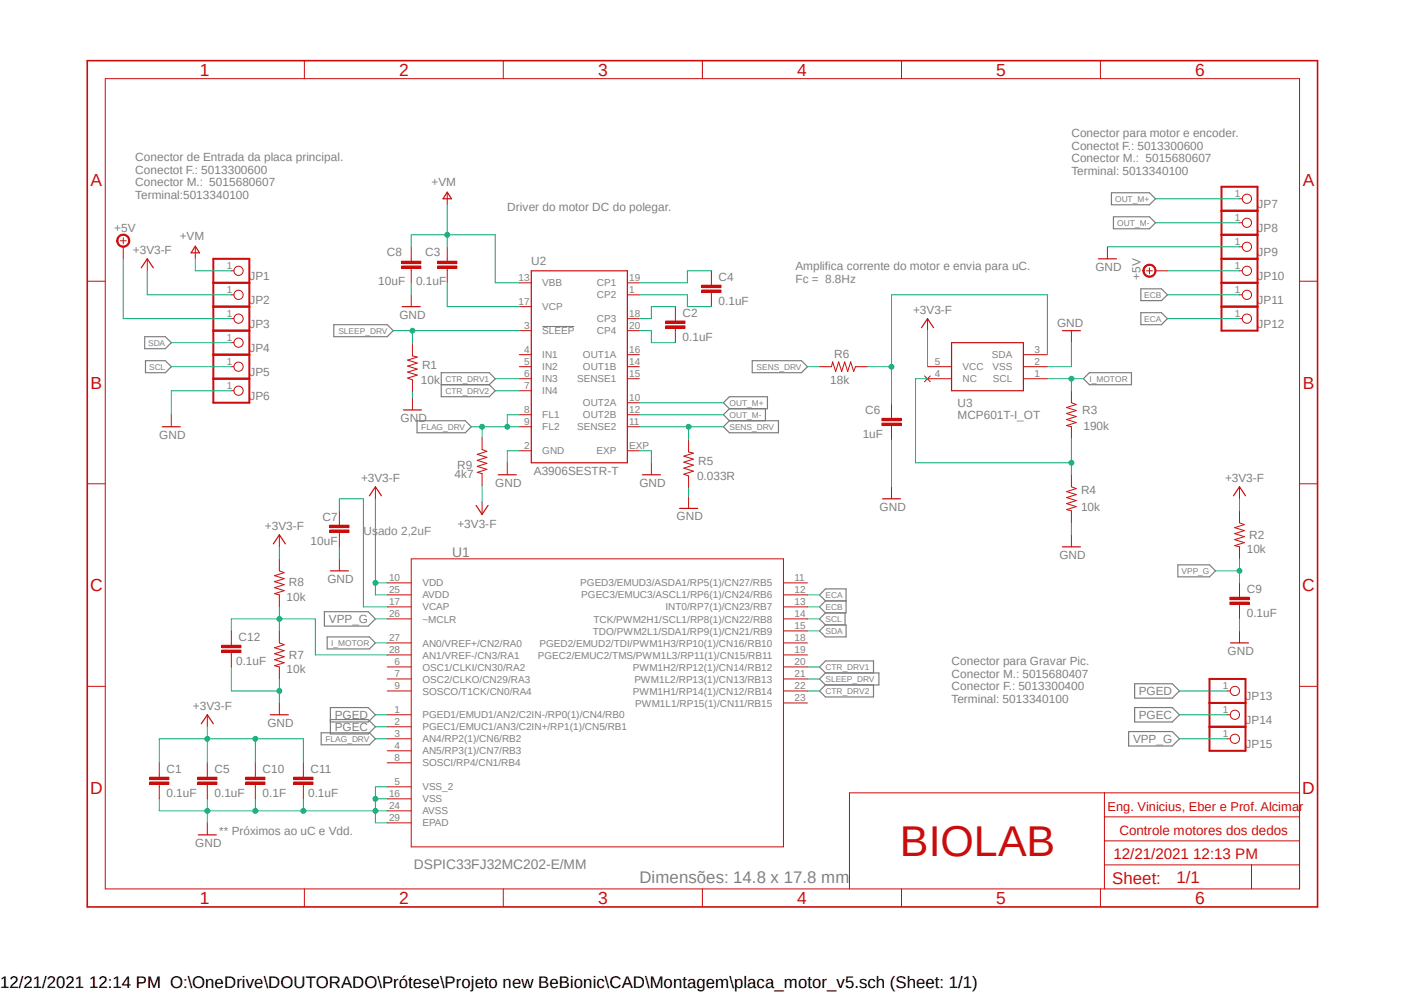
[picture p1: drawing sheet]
<svg xmlns="http://www.w3.org/2000/svg" width="297mm" height="210mm" viewBox="0 0 297 210" stroke-linecap="round" stroke-linejoin="round" font-family="sans-serif">
<path d="M17.9 12.5l261.2 179.9M279.1 12.5l-261.2 179.9" fill="none" stroke="#fff" stroke-width=".21"/>
<path d="M114.7 69h6.8" fill="none" stroke="#808080" stroke-width=".21"/>
<g fill="none" stroke="#808080" stroke-width=".25">
<path d="M235.1 40.8h8.1l1.2 1.2-1.2 1.3h-8.1zM235.5 45.8h7.7l1.2 1.3-1.2 1.3h-7.7zM30.6 71.2h4.4l1.2 1.3-1.2 1.2h-4.4zM30.8 76.3h4.2l1.2 1.3-1.2 1.2h-4.2zM70.6 68.7h11.3l1.3 1.2-1.3 1.3h-11.3zM93.3 78.8h10.2l1.3 1.3-1.3 1.3 1.3 1.2-1.3 1.3h-10.2zM159.1 76.3h10.4l1.3 1.3-1.3 1.2h-10.4zM241.3 61.1h4.4l1.3 1.3-1.3 1.2h-4.4zM241.3 66.1h4.4l1.3 1.3-1.3 1.3h-4.4zM88.2 89h10.2l1.3 1.3-1.3 1.2h-10.2zM93.3 81.4h10.2M154.3 83.9h8v2.5h-8l-1.3-1.2z"/>
<path d="M154.3 86.4l-1.3 1.3 1.3 1.3M154.3 89h10.4v2.5h-10.4l-1.3-1.2zM161.9 86.4v2.6M229.2 80.1l1.3-1.3h8.9v2.6h-8.9zM249.2 119.5h6.7l1.2 1.2-1.2 1.3h-6.7zM68.6 129.4h9.3l1.5 1.5-1.5 1.5h-9.3zM69.2 134.7h8.9l1.3 1.3-1.3 1.2h-8.9zM174.6 132.2h4.4v2.5h-4.4l-1.2-1.3zM174.6 127.1l-1.2-1.3 1.2-1.3h4.4v5.1h-4.4M174.6 129.6l-1.2 1.3 1.2 1.3M174.6 127.1l-1.2 1.3 1.2 1.2M174.6 127.1h4.4"/>
<path d="M178.8 129.6v2.6M67.9 155h10.2l1.3 1.3-1.3 1.2h-10.2zM69.9 152.2h8l1.5 1.5-1.5 1.5h-8v-5.6h8l1.5 1.6-1.5 1.5h-8M174.6 142.3l-1.2-1.2 1.2-1.3h10.2v2.5M174.6 142.3l-1.2 1.3 1.2 1.3M174.6 142.3h11.3v2.6h-11.3M174.6 144.9l-1.2 1.2 1.2 1.3h10.2v-2.5M238.8 154.7h9.2l1.5 1.6-1.5 1.5h-9.2zM240 144.6h8l1.5 1.5-1.5 1.6h-8zM240 149.6h8l1.5 1.6-1.5 1.5h-8z"/>
</g>
<g fill="none" stroke="#c90d0c" stroke-width=".21">
<path d="M87 118.2h78.7v60.9h-78.7zM81.9 123.3h5.1M81.9 125.8h5.1M81.9 128.4h5.1M81.9 130.9h5.1M81.9 136h5.1M81.9 138.5h5.1M165.7 123.3h5.1M165.7 125.8h5.1M165.7 128.4h5.1M165.7 130.9h5.1M165.7 136h5.1"/>
<path d="M165.7 138.5h5.1M165.7 133.4h5.1M81.9 141.1h5.1M81.9 143.6h5.1M81.9 146.1h5.1M81.9 151.2h5.1M81.9 153.7h5.1M81.9 156.3h5.1M81.9 158.8h5.1M165.7 141.1h5.1M165.7 143.6h5.1M165.7 146.1h5.1"/>
<path d="M165.7 148.7h5.1M33.7 163.9v.5M33.7 165.9v.5M81.9 161.3h5.1M81.9 166.4h5.1M81.9 169h5.1M81.9 171.5h5.1M81.9 174h5.1"/>
</g>
<path d="M31.7 165.4h4v.5h-4z" fill-rule="evenodd" fill="#c90d0c"/>
<path d="M31.7 165.4h4v.5h-4z" fill="none" stroke="#c90d0c" stroke-width=".21"/>
<path d="M31.7 164.4h4v.5h-4z" fill-rule="evenodd" fill="#c90d0c"/>
<path d="M31.7 164.4h4v.5h-4zM33.7 161.3v2.6M33.7 166.4v2.6M43.9 163.9v.5M43.9 165.9v.5" fill="none" stroke="#c90d0c" stroke-width=".21"/>
<path d="M41.8 165.4h4.1v.5h-4.1z" fill-rule="evenodd" fill="#c90d0c"/>
<path d="M41.8 165.4h4.1v.5h-4.1z" fill="none" stroke="#c90d0c" stroke-width=".21"/>
<path d="M41.8 164.4h4.1v.5h-4.1z" fill-rule="evenodd" fill="#c90d0c"/>
<path d="M41.8 164.4h4.1v.5h-4.1zM43.9 161.3v2.6M43.9 166.4v2.6M54 163.9v.5M54 165.9v.5" fill="none" stroke="#c90d0c" stroke-width=".21"/>
<path d="M52 165.4h4v.5h-4z" fill-rule="evenodd" fill="#c90d0c"/>
<path d="M52 165.4h4v.5h-4z" fill="none" stroke="#c90d0c" stroke-width=".21"/>
<path d="M52 164.4h4v.5h-4z" fill-rule="evenodd" fill="#c90d0c"/>
<path d="M52 164.4h4v.5h-4zM54 161.3v2.6M54 166.4v2.6M64.2 163.9v.5M64.2 165.9v.5" fill="none" stroke="#c90d0c" stroke-width=".21"/>
<path d="M62.1 165.4h4.1v.5h-4.1z" fill-rule="evenodd" fill="#c90d0c"/>
<path d="M62.1 165.4h4.1v.5h-4.1z" fill="none" stroke="#c90d0c" stroke-width=".21"/>
<path d="M62.1 164.4h4.1v.5h-4.1z" fill-rule="evenodd" fill="#c90d0c"/>
<path d="M71.8 110.6v.5M71.8 112.6v.5M62.1 164.4h4.1v.5h-4.1zM64.2 161.3v2.6M64.2 166.4v2.6" fill="none" stroke="#c90d0c" stroke-width=".21"/>
<path d="M69.8 112.1h4v.5h-4z" fill-rule="evenodd" fill="#c90d0c"/>
<path d="M69.8 112.1h4v.5h-4z" fill="none" stroke="#c90d0c" stroke-width=".21"/>
<path d="M69.8 111.1h4v.5h-4z" fill-rule="evenodd" fill="#c90d0c"/>
<path d="M69.8 111.1h4v.5h-4zM71.8 108v2.6M71.8 113.1v2.6M262.2 125.8v.5M262.2 127.8v.6" fill="none" stroke="#c90d0c" stroke-width=".21"/>
<path d="M260.2 127.3h4v.5h-4z" fill-rule="evenodd" fill="#c90d0c"/>
<path d="M260.2 127.3h4v.5h-4z" fill="none" stroke="#c90d0c" stroke-width=".21"/>
<path d="M260.2 126.3h4v.5h-4z" fill-rule="evenodd" fill="#c90d0c"/>
<g fill="none" stroke="#c90d0c" stroke-width=".21">
<path d="M22.3 16.6h252.6v171.4h-252.6zM64.4 12.8v3.8M106.5 12.8v3.8M148.6 12.8v3.8M190.7 12.8v3.8M232.8 12.8v3.8M18.5 59.5h3.8M87 54.7v.5M87 56.8v.5M109.9 59.8h2.5M132.7 59.8h2.6M274.9 59.5h3.8"/>
<path d="M109.9 75h2.5M109.9 77.6h2.5M109.9 69.9h2.5M109.9 64.9h2.5M132.7 75h2.6M132.7 77.6h2.6M132.7 69.9h2.6M132.7 62.4h2.6M132.7 67.4h2.6M109.9 80.1h2.5M109.9 82.6h2.5M109.9 87.7h2.5"/>
<path d="M109.9 95.3h2.5M109.9 90.3h2.5M132.7 80.1h2.6M132.7 85.2h2.6M132.7 87.7h2.6M132.7 95.3h2.6M132.7 90.3h2.6M18.5 102.3h3.8M262.2 108v2.6l1 .4-2 .6 2 .6-2 .7 2 .6-2 .6 2 .7-2 .6 1 .3v2.5M274.9 102.3h3.8M260.2 126.3h4v.5h-4zM262.2 123.3v2.5"/>
<path d="M262.2 128.4v2.5M18.5 145.2h3.8M274.9 145.2h3.8M233.6 167.7v20.3M233.6 177.8h41.3M233.6 172.8h41.3M274.9 167.7h-95.2v20.3M64.4 188v3.8M106.5 188v3.8M148.6 188v3.8M190.7 188v3.8M232.8 188v3.8"/>
<path d="M233.6 182.9h41.3M264.8 182.9v5.1"/>
</g>
<path d="M18.5 12.8h260.2v179h-260.2z" fill="none" stroke="#c90d0c" stroke-width=".34"/>
<path d="M112.4 57.3h20.3v40.6h-20.3z" fill="none" stroke="#c90d0c" stroke-width=".25"/>
<path d="M85 55.2h4v.6h-4z" fill-rule="evenodd" fill="#c90d0c"/>
<path d="M85 55.2h4v.6h-4z" fill="none" stroke="#c90d0c" stroke-width=".21"/>
<path d="M85 56.3h4v.5h-4z" fill-rule="evenodd" fill="#c90d0c"/>
<path d="M85 56.3h4v.5h-4zM87 52.2v2.5M87 57.3v2.5M150.5 59.8v.5M150.5 61.8v.6" fill="none" stroke="#c90d0c" stroke-width=".21"/>
<path d="M148.5 61.3h4v.5h-4z" fill-rule="evenodd" fill="#c90d0c"/>
<path d="M148.5 61.3h4v.5h-4z" fill="none" stroke="#c90d0c" stroke-width=".21"/>
<path d="M148.5 60.3h4v.5h-4z" fill-rule="evenodd" fill="#c90d0c"/>
<path d="M150.5 57.3v2.5M142.9 67.4v.5M142.9 69.4v.5M148.5 60.3h4v.5h-4zM150.5 62.4v2.5" fill="none" stroke="#c90d0c" stroke-width=".21"/>
<path d="M140.8 68.9h4.1v.5h-4.1z" fill-rule="evenodd" fill="#c90d0c"/>
<path d="M140.8 68.9h4.1v.5h-4.1z" fill="none" stroke="#c90d0c" stroke-width=".21"/>
<path d="M140.8 67.9h4.1v.5h-4.1z" fill-rule="evenodd" fill="#c90d0c"/>
<path d="M94.6 54.7v.5M94.6 56.8v.5M140.8 67.9h4.1v.5h-4.1zM142.9 64.9v2.5M142.9 69.9v2.6" fill="none" stroke="#c90d0c" stroke-width=".21"/>
<path d="M92.6 56.3h4v.5h-4z" fill-rule="evenodd" fill="#c90d0c"/>
<path d="M92.6 56.3h4v.5h-4z" fill="none" stroke="#c90d0c" stroke-width=".21"/>
<path d="M92.6 55.2h4v.6h-4z" fill-rule="evenodd" fill="#c90d0c"/>
<path d="M92.6 55.2h4v.6h-4zM94.6 52.2v2.5M94.6 57.3v2.5M173.4 77.6h2.5l.2-1.1 .7 2.1 .6-2.1 .7 2.1 .6-2.1 .6 2.1 .7-2.1 .6 2.1 .4-1h2.5M226.7 69.9v2.6M188.6 88v.5M188.6 90v.5M226.7 82.6v2.6l1 .4-2.1 .6 2.1 .6-2.1 .7 2.1 .6-2.1 .6 2.1 .7-2.1 .6 1.1 .3v2.5M226.7 100.4v2.6l1 .3-2.1 .7 2.1 .6-2.1 .6 2.1 .7-2.1 .6 2.1 .6-2.1 .7 1.1 .2v2.6" fill="none" stroke="#c90d0c" stroke-width=".21"/>
<path d="M224.7 69.9h3.9" fill="none" stroke="#c90d0c" stroke-width=".25"/>
<path d="M186.6 89.5h4v.5h-4z" fill-rule="evenodd" fill="#c90d0c"/>
<path d="M186.6 89.5h4v.5h-4z" fill="none" stroke="#c90d0c" stroke-width=".21"/>
<path d="M186.6 88.5h4v.5h-4z" fill-rule="evenodd" fill="#c90d0c"/>
<g fill="none" stroke="#c90d0c" stroke-width=".21">
<path d="M25.4 50.9h1.3M26.1 50.3v1.3M41.3 52.2v2.5M94.6 40.8v2.5M87 62.4v2.5M87.2 72.7v2.6l1.1 .2-2.1 .7 2.1 .6-2.1 .6 2.1 .7-2.1 .6 2.1 .6-2.1 .7 1 .3v2.6M196.2 67.4v2.5M87.2 84.2v2.5M102 92.5v2.6l1 .4-2 .6 2 .6-2 .7 2 .6-2 .6 2 .7-2 .6 1 .3v2.5M107.3 97.9v2.5M145.7 93v2.6l1 .2-2 .7 2 .6-2 .6 2 .7-2 .6 2 .7-2 .6 1 .4v2.5M186.6 88.5h4v.5h-4z"/>
<path d="M188.6 85.4v2.6M188.6 90.5v2.5M79.4 103v2.5M102 106.3v2.5M145.7 105v2.5M188.6 103v2.5M226.7 113.1v2.6M262.2 103v2.5M43.9 151.2v2.5"/>
</g>
<g fill="none" stroke="#c90d0c" stroke-width=".25">
<path d="M41.3 52.1l.9 1.4h-1.8zM94.6 40.6l.9 1.4h-1.8zM85.1 64.9h3.8M194.9 69.3l1.3-1.9 1.3 1.9M85.3 86.7h3.9M78.1 104.9l1.3-1.9 1.3 1.9M100.7 106.9l1.3 1.9 1.3-1.9M105.4 100.4h3.8M143.8 107.5h3.8M186.7 105.5h3.8M224.7 115.7h3.9M260.9 104.9l1.3-1.9 1.3 1.9"/>
<path d="M42.6 153.1l1.3-1.9 1.2 1.9"/>
</g>
<path d="M25 50a1.4 1.4 0 0 1 2.2 .1 1.4 1.4 0 0 1-.7 2.1 1.4 1.4 0 0 1-1.8-1.3h.2a1.13 1.13 0 0 1 1.6-1.1 1.13 1.13 0 0 1 .4 1.9 1.13 1.13 0 0 1-1.9-.4l-.1-.4h-.2z" fill-rule="evenodd" fill="#c90d0c"/>
<path d="M25 50a1.4 1.4 0 0 1 2.2 .1 1.4 1.4 0 0 1-.7 2.1 1.4 1.4 0 0 1-1.8-1.3h.2a1.13 1.13 0 0 1 1.6-1.1 1.13 1.13 0 0 1 .4 1.9 1.13 1.13 0 0 1-1.9-.4l-.1-.4h-.2zM26.1 52.2v2.5M31.2 54.7v2.6M242.5 57.3h1.3M243.2 56.6v1.3" fill="none" stroke="#c90d0c" stroke-width=".21"/>
<path d="M29.9 56.6l1.3-1.9 1.2 1.9" fill="none" stroke="#c90d0c" stroke-width=".25"/>
<path d="M242.1 56.3a1.4 1.4 0 0 1 2.2 .2 1.4 1.4 0 0 1-.7 2.1 1.4 1.4 0 0 1-1.8-1.3h.2a1.15 1.15 0 0 1 1.6-1.2 1.15 1.15 0 0 1 .4 1.9 1.15 1.15 0 0 1-1.9-.3l-.1-.4h-.2z" fill-rule="evenodd" fill="#c90d0c"/>
<g fill="none" stroke="#c90d0c" stroke-width=".21">
<path d="M234.3 52.2v2.5M242.1 56.3a1.4 1.4 0 0 1 2.2 .2 1.4 1.4 0 0 1-.7 2.1 1.4 1.4 0 0 1-1.8-1.3h.2a1.15 1.15 0 0 1 1.6-1.2 1.15 1.15 0 0 1 .4 1.9 1.15 1.15 0 0 1-1.9-.3l-.1-.4h-.2zM244.4 57.3h2.6M36.2 87.7v2.6M59.1 118.2v2.5l1 .4-2 .7 2 .6-2 .6 2 .7-2 .6 2 .6-2 .7 1 .2v2.6M59.1 113.1v2.6M71.8 118.2v2.5M48.9 136v.5M48.9 138v.5M59.1 133.4v2.6l1 .4-2 .6 2 .6-2 .7 2 .6-2 .6 2 .7-2 .6 1 .3v2.5M262.2 133.4v2.6M59.1 148.7v2.5"/>
<path d="M43.9 174v2.6"/>
</g>
<path d="M232.4 54.7h3.8M34.3 90.3h3.8M57.8 115l1.3-1.9 1.3 1.9M69.9 120.7h3.8M260.3 136h3.8M57.2 151.2h3.8M42 176.6h3.8" fill="none" stroke="#c90d0c" stroke-width=".25"/>
<path d="M46.9 137.5h4.1v.5h-4.1z" fill-rule="evenodd" fill="#c90d0c"/>
<path d="M46.9 137.5h4.1v.5h-4.1z" fill="none" stroke="#c90d0c" stroke-width=".21"/>
<path d="M46.9 136.5h4.1v.5h-4.1z" fill-rule="evenodd" fill="#c90d0c"/>
<g fill="none" stroke="#c90d0c" stroke-width=".21">
<path d="M48.9 57.3h.6M262.2 57.3h.6M262.2 42h.6M262.2 47.1h.6M262.2 52.2h.6M48.9 77.6h.6M48.9 62.4h.6M48.9 67.4h.6M48.9 72.5h.6M195.6 79.5l1.2 1.2M196.2 77.6h5.1M196.8 79.5l-1.2 1.2"/>
<path d="M216.5 77.6h5.1M216.5 75h5.1M262.2 62.4h.6M262.2 67.4h.6M48.9 82.6h.6M137.8 97.9v2.5M196.2 80.1h5.1M216.5 80.1h5.1M46.9 136.5h4.1v.5h-4.1zM48.9 133.4v2.6M48.9 138.5v2.6M259.7 146.1h.5"/>
<path d="M259.7 151.2h.5M259.7 156.3h.5"/>
<circle cx="50.5" cy="57.3" r=".98"/>
<circle cx="263.8" cy="42" r=".98"/>
<circle cx="263.8" cy="47.1" r=".98"/>
<circle cx="263.8" cy="57.3" r=".98"/>
<circle cx="263.8" cy="52.2" r=".98"/>
<circle cx="50.5" cy="72.5" r=".98"/>
<circle cx="50.5" cy="62.4" r=".98"/>
<circle cx="50.5" cy="67.4" r=".98"/>
<circle cx="50.5" cy="77.6" r=".98"/>
<circle cx="263.8" cy="62.4" r=".98"/>
<circle cx="263.8" cy="67.4" r=".98"/>
<circle cx="50.5" cy="82.6" r=".98"/>
<circle cx="261.2" cy="151.2" r=".98"/>
<circle cx="261.2" cy="156.3" r=".98"/>
<circle cx="261.2" cy="146.1" r=".98"/>
</g>
<path d="M201.3 72.5h15.2v10.1h-15.2zM135.9 100.4h3.8" fill="none" stroke="#c90d0c" stroke-width=".25"/>
<g fill="none" stroke="#c90d0c" stroke-width=".42">
<path d="M258.4 39.5h7.6v30.4h-7.6zM45.1 59.8h7.6M45.1 54.7h7.6v30.5h-7.6zM258.4 59.8h7.6M258.4 54.7h7.6M258.4 44.6h7.6M258.4 49.7h7.6M45.1 64.9h7.6M45.1 69.9h7.6M45.1 75h7.6M258.4 64.9h7.6M45.1 80.1h7.6"/>
<path d="M255.9 148.7h7.6M255.9 143.6h7.6v15.2h-7.6zM255.9 153.7h7.6"/>
</g>
<path d="M87 59.8v2.6M226.7 72.5v5.1h-5.1M87.2 82.9v1.3M109.9 95.3h-2.6v2.6M188.6 93v10M145.7 103.2v1.8M226.7 110.6v2.5M33.7 169v2.5h30.5v-2.5M54 169v2.5" fill="none" stroke="#0dab76" stroke-width=".21"/>
<circle cx="54" cy="171.5" r=".51" fill="#0dab76"/>
<g fill="none" stroke="#0dab76" stroke-width=".21">
<path d="M43.9 169v2.5"/>
<circle cx="54" cy="171.5" r=".51"/>
</g>
<circle cx="43.9" cy="171.5" r=".51" fill="#0dab76"/>
<g fill="none" stroke="#0dab76" stroke-width=".21">
<path d="M43.9 171.5v2.5M81.9 166.4h-2.5v2.6h2.5"/>
<circle cx="43.9" cy="171.5" r=".51"/>
</g>
<circle cx="79.4" cy="169" r=".51" fill="#0dab76"/>
<g fill="none" stroke="#0dab76" stroke-width=".21">
<path d="M79.4 169v2.5h2.5"/>
<circle cx="79.4" cy="169" r=".51"/>
</g>
<circle cx="79.4" cy="171.5" r=".51" fill="#0dab76"/>
<g fill="none" stroke="#0dab76" stroke-width=".21">
<path d="M64.2 171.5h15.2v2.5h2.5"/>
<circle cx="79.4" cy="171.5" r=".51"/>
</g>
<circle cx="64.2" cy="171.5" r=".51" fill="#0dab76"/>
<g fill="none" stroke="#0dab76" stroke-width=".21">
<path d="M234.3 52.2h27.9M71.8 115.7v2.5M262.2 130.9v2.5M48.9 141.1v5h10.2M59.1 143.6v5.1"/>
<circle cx="64.2" cy="171.5" r=".51"/>
</g>
<circle cx="59.1" cy="146.1" r=".51" fill="#0dab76"/>
<g fill="none" stroke="#0dab76" stroke-width=".21">
<path d="M36.2 72.5h12.7M36.2 77.6h12.7M247 62.4h15.2M247 67.4h15.2M48.9 82.6h-12.7v5.1M135.3 95.3h2.5v2.6M71.8 108v-2.5h5.1v22.9h5M262.2 118.2v5.1M170.8 133.4h2.6M170.8 130.9h2.6M170.8 128.4h2.6M170.8 125.8h2.6"/>
<circle cx="59.1" cy="146.1" r=".51"/>
</g>
<circle cx="262.2" cy="120.7" r=".51" fill="#0dab76"/>
<g fill="none" stroke="#0dab76" stroke-width=".21">
<path d="M94.6 49.7v2.5M79.4 130.9h2.5M257.1 120.7h5.1M249.5 156.3h10.2"/>
<circle cx="262.2" cy="120.7" r=".51"/>
</g>
<circle cx="94.6" cy="49.7" r=".51" fill="#0dab76"/>
<g fill="none" stroke="#0dab76" stroke-width=".21">
<path d="M41.3 54.7v2.6h7.6M87 52.2v-2.5h17.8v10.1h5.1M94.6 43.3v6.4M244.4 42h17.8M244.4 47.1h17.8M83.2 69.9h26.7M87.2 69.9v2.8M135.3 85.2h17.7M135.3 87.7h17.7M170.8 143.6h2.6"/>
<circle cx="94.6" cy="49.7" r=".51"/>
</g>
<circle cx="87.2" cy="69.9" r=".51" fill="#0dab76"/>
<g fill="none" stroke="#0dab76" stroke-width=".21">
<path d="M150.5 57.3h-5.1v2.5h-10.1M135.3 62.4h10.1v2.5h5.1M135.3 69.9h2.5v2.6h5.1M142.9 64.9h-5.1v2.5h-2.5M104.8 80.1h5.1M104.8 82.6h5.1M193.7 80.1v17.8h33M226.7 92.8v7.6M170.8 141.1h2.6M170.8 146.1h2.6"/>
<circle cx="87.2" cy="69.9" r=".51"/>
</g>
<circle cx="226.6" cy="97.9" r=".51" fill="#0dab76"/>
<g fill="none" stroke="#0dab76" stroke-width=".21">
<path d="M183.5 77.6h5.1M221.6 75v-12.6h-33v23M193.7 80.1h2.5"/>
<circle cx="226.6" cy="97.9" r=".51"/>
</g>
<circle cx="188.6" cy="77.6" r=".51" fill="#0dab76"/>
<g fill="none" stroke="#0dab76" stroke-width=".21">
<path d="M31.2 57.3v5.1h17.7M196.2 69.9v7.7M79.4 105.5v20.3h2.5M102 102.7v3.6M79.4 123.3h2.5"/>
<circle cx="188.6" cy="77.6" r=".51"/>
</g>
<circle cx="79.4" cy="123.3" r=".51" fill="#0dab76"/>
<g fill="none" stroke="#0dab76" stroke-width=".21">
<path d="M54 156.3v5M33.7 161.3v-5h30.5v5"/>
<circle cx="79.4" cy="123.3" r=".51"/>
</g>
<circle cx="54" cy="156.3" r=".51" fill="#0dab76"/>
<g fill="none" stroke="#0dab76" stroke-width=".21">
<path d="M43.9 156.3v5"/>
<circle cx="54" cy="156.3" r=".51"/>
</g>
<circle cx="43.9" cy="156.3" r=".51" fill="#0dab76"/>
<g fill="none" stroke="#0dab76" stroke-width=".21">
<path d="M135.3 90.3h10.4v2.7M59.1 115.7v2.5M262.2 105.5v2.5M43.9 153.7v2.6"/>
<circle cx="43.9" cy="156.3" r=".51"/>
</g>
<circle cx="145.7" cy="90.3" r=".51" fill="#0dab76"/>
<g fill="none" stroke="#0dab76" stroke-width=".21">
<path d="M94.6 59.8v5.1h15.3M170.8 77.6h2.6M145.7 90.3h7.3M221.6 80.1h7.6M226.7 80.1v2.5"/>
<circle cx="145.7" cy="90.3" r=".51"/>
</g>
<circle cx="226.6" cy="80.1" r=".51" fill="#0dab76"/>
<g fill="none" stroke="#0dab76" stroke-width=".21">
<path d="M99.7 90.3h10.2M109.9 87.7h-2.6v2.6M79.4 136h2.5"/>
<circle cx="226.6" cy="80.1" r=".51"/>
</g>
<circle cx="107.3" cy="90.3" r=".51" fill="#0dab76"/>
<g fill="none" stroke="#0dab76" stroke-width=".21">
<path d="M102 90.3v2.2"/>
<circle cx="107.3" cy="90.3" r=".51"/>
</g>
<circle cx="102" cy="90.3" r=".51" fill="#0dab76"/>
<g fill="none" stroke="#0dab76" stroke-width=".21">
<path d="M26.1 54.7v12.7h22.8M247 57.3h15.2M59.1 128.4v5M79.4 156.3h2.5M79.4 151.2h2.5M79.4 153.7h2.5M249.5 146.1h10.2M249.5 151.2h10.2"/>
<circle cx="102" cy="90.3" r=".51"/>
</g>
<circle cx="59.1" cy="130.9" r=".51" fill="#0dab76"/>
<g fill="none" stroke="#0dab76" stroke-width=".21">
<path d="M48.9 133.4v-2.5h17.8v7.6h15.2"/>
<circle cx="59.1" cy="130.9" r=".51"/>
</g>
<text font-size="9.1" fill="#c90d0c" x="190.4" y="181.1">BIOLAB</text>
<g font-size="3.7" fill="#c90d0c">
<text x="42.3" y="16">1</text>
<text x="84.4" y="16">2</text>
<text x="126.5" y="16">3</text>
<text x="168.6" y="16">4</text>
<text x="210.7" y="16">5</text>
<text x="252.9" y="16">6</text>
<text x="19.1" y="39.4">A</text>
<text x="275.6" y="39.4">A</text>
<text x="19.1" y="82.2">B</text>
<text x="275.6" y="82.2">B</text>
<text x="19" y="125.1">C</text>
<text x="275.5" y="125.1">C</text>
<text x="19" y="167.9">D</text>
<text x="275.5" y="167.9">D</text>
<text x="42.3" y="191.2">1</text>
<text x="84.4" y="191.2">2</text>
<text x="126.5" y="191.2">3</text>
<text x="168.6" y="191.2">4</text>
<text x="210.7" y="191.2">5</text>
<text x="252.9" y="191.2">6</text>
</g>
<text font-size="3.6" fill="#808080" x="135.3" y="186.7">Dimensões: 14.8 x 17.8 mm</text>
<g font-size="3.6" fill="#c90d0c">
<text x="235.3" y="186.9">Sheet:</text>
<text x="248.9" y="186.7">1/1</text>
</g>
<text font-size="3.6" x="0" y="208.9">12/21/2021 12:14 PM O:\OneDrive\DOUTORADO\Prótese\Projeto new BeBionic\CAD\Montagem\placa_motor_v5.sch (Sheet: 1/1)</text>
<text font-size="3.2" fill="#c90d0c" x="235.5" y="181.7">12/21/2021 12:13 PM</text>
<g font-size="2.9" fill="#808080">
<text x="95.7" y="117.9">U1</text>
<text x="87.5" y="183.9">DSPIC33FJ32MC202-E/MM</text>
</g>
<text font-size="2.8" fill="#c90d0c" x="236.8" y="176.6">Controle motores dos dedos</text>
<text font-size="2.7" fill="#c90d0c" x="234.3" y="171.5">Eng. Vinicius, Eber e Prof. Alcimar</text>
<g font-size="2.5" fill="#808080">
<text x="226.7" y="29">Conector para motor e encoder.</text>
<text x="28.6" y="34">Conector de Entrada da placa principal.</text>
<text x="226.7" y="31.6">Conectot F.: 5013300600</text>
<text x="226.7" y="34.3">Conector M.: 5015680607</text>
<text x="28.6" y="36.7">Conectot F.: 5013300600</text>
<text x="28.6" y="39.4">Conector M.: 5015680607</text>
<text x="91.3" y="39.2">+VM</text>
<text x="226.7" y="37">Terminal: 5013340100</text>
<text x="28.6" y="42">Terminal:5013340100</text>
<text x="107.3" y="44.6">Driver do motor DC do polegar.</text>
<text x="266" y="43.9">JP7</text>
<text x="24.2" y="49">+5V</text>
<text x="28.1" y="53.7">+3V3-F</text>
<text x="38" y="50.7">+VM</text>
<text x="266" y="49">JP8</text>
<text x="52.7" y="59.2">JP1</text>
<text x="81.8" y="54.2">C8</text>
<text x="89.9" y="54.2">C3</text>
<text x="112.4" y="56">U2</text>
<text x="152" y="59.4">C4</text>
<text x="168.3" y="57.2">Amplifica corrente do motor e envia para uC.</text>
<text x="168.3" y="59.8">Fc = 8.8Hz</text>
<text x="231.7" y="57.3">GND</text>
<text x="241.3" y="59.2" transform="rotate(-90 241.3 59.2)">+5V</text>
<text x="266" y="54.1">JP9</text>
<text x="266" y="59.2">JP10</text>
<text x="52.7" y="64.3">JP2</text>
<text x="80" y="60.2">10uF</text>
<text x="88" y="60.2">0.1uF</text>
<text x="152" y="64.5">0.1uF</text>
<text x="266" y="64.3">JP11</text>
<text x="52.7" y="69.3">JP3</text>
<text x="84.5" y="67.4">GND</text>
<text x="144.4" y="67">C2</text>
<text x="193.2" y="66.4">+3V3-F</text>
<text x="223.6" y="69.2">GND</text>
<text x="266" y="69.3">JP12</text>
<text x="52.7" y="74.4">JP4</text>
<text x="144.4" y="72.1">0.1uF</text>
<text x="176.5" y="75.8">R6</text>
<text x="52.7" y="79.5">JP5</text>
<text x="89" y="81.1">10k</text>
<text x="89.3" y="78.1">R1</text>
<text x="175.6" y="81.1">18k</text>
<text x="52.7" y="84.5">JP6</text>
<text x="84.8" y="89.2">GND</text>
<text x="183" y="87.6">C6</text>
<text x="202.6" y="88.6">MCP601T-I_OT</text>
<text x="202.6" y="86.1">U3</text>
<text x="228.9" y="87.5">R3</text>
<text x="33.7" y="92.8">GND</text>
<text x="182.5" y="92.7">1uF</text>
<text x="229.2" y="91">190k</text>
<text x="76.4" y="101.9">+3V3-F</text>
<text x="96.1" y="101.2">4k7</text>
<text x="96.7" y="99.1">R9</text>
<text x="112.9" y="100.4">A3906SESTR-T</text>
<text x="147.4" y="101.4">0.033R</text>
<text x="147.7" y="98.4">R5</text>
<text x="259.2" y="101.9">+3V3-F</text>
<text x="104.8" y="103">GND</text>
<text x="135.3" y="103">GND</text>
<text x="228.7" y="104.5">R4</text>
<text x="56.1" y="112.1">+3V3-F</text>
<text x="68.2" y="110.2">C7</text>
<text x="96.8" y="111.6">+3V3-F</text>
<text x="143.1" y="110.1">GND</text>
<text x="186.1" y="108">GND</text>
<text x="228.7" y="108">10k</text>
<text x="264.2" y="113.9">R2</text>
<text x="65.7" y="115.3">10uF</text>
<text x="224.1" y="118.2">GND</text>
<text x="263.7" y="116.9">10k</text>
<text x="61.1" y="124">R8</text>
<text x="69.3" y="123.3">GND</text>
<text x="263.7" y="125.4">C9</text>
<text x="60.6" y="127.1">10k</text>
<text x="69.6" y="131.8">VPP_G</text>
<text x="263.7" y="130.5">0.1uF</text>
<text x="50.5" y="135.6">C12</text>
<text x="50" y="140.7">0.1uF</text>
<text x="60.6" y="142.3">10k</text>
<text x="61.1" y="139.3">R7</text>
<text x="201.3" y="140.7">Conector para Gravar Pic.</text>
<text x="201.3" y="143.3">Conector M.: 5015680407</text>
<text x="259.7" y="138.5">GND</text>
<text x="201.3" y="146">Conector F.: 5013300400</text>
<text x="201.3" y="148.7">Terminal: 5013340100</text>
<text x="240.9" y="147">PGED</text>
<text x="263.5" y="148">JP13</text>
<text x="40.8" y="150.2">+3V3-F</text>
<text x="56.6" y="153.7">GND</text>
<text x="70.8" y="152.1">PGED</text>
<text x="70.8" y="154.6">PGEC</text>
<text x="240.9" y="152.1">PGEC</text>
<text x="263.5" y="153.1">JP14</text>
<text x="239.7" y="157.1">VPP_G</text>
<text x="263.5" y="158.2">JP15</text>
<text x="35.2" y="163.5">C1</text>
<text x="45.4" y="163.5">C5</text>
<text x="55.6" y="163.5">C10</text>
<text x="65.7" y="163.5">C11</text>
<text x="35.2" y="168.6">0.1uF</text>
<text x="45.4" y="168.6">0.1uF</text>
<text x="55.6" y="168.6">0.1F</text>
<text x="65.2" y="168.6">0.1uF</text>
<text x="41.3" y="179.1">GND</text>
<text x="46.4" y="176.6">** Próximos ao uC e Vdd.</text>
</g>
<text font-size="2.5" fill="#8252c2" x="76.9" y="113.1">Usado 2,2uF</text>
<g font-size="2.1" fill="#808080">
<text x="261.2" y="41.7">1</text>
<text x="261.2" y="46.7">1</text>
<text x="261.2" y="51.8">1</text>
<text x="48" y="56.9">1</text>
<text x="109.7" y="59.4">13</text>
<text x="133.1" y="59.4">19</text>
<text x="261.2" y="56.9">1</text>
<text x="48" y="62">1</text>
<text x="109.7" y="64.5">17</text>
<text x="114.7" y="60.6">VBB</text>
<text x="114.7" y="65.6">VCP</text>
<text x="126.3" y="60.6">CP1</text>
<text x="126.3" y="63.1">CP2</text>
<text x="133.1" y="62">1</text>
<text x="261.2" y="62">1</text>
<text x="48" y="67.1">1</text>
<text x="110.9" y="69.6">3</text>
<text x="114.7" y="70.7">SLEEP</text>
<text x="126.3" y="68.2">CP3</text>
<text x="126.3" y="70.7">CP4</text>
<text x="133.1" y="67.1">18</text>
<text x="133.1" y="69.6">20</text>
<text x="261.2" y="67.1">1</text>
<text x="48" y="72.1">1</text>
<text x="48" y="77.2">1</text>
<text x="110.9" y="74.7">4</text>
<text x="110.9" y="77.2">5</text>
<text x="114.7" y="75.8">IN1</text>
<text x="123.3" y="75.8">OUT1A</text>
<text x="133.1" y="74.7">16</text>
<text x="133.1" y="77.2">14</text>
<text x="197.7" y="77.2">5</text>
<text x="209.8" y="75.8">SDA</text>
<text x="218.9" y="77.2">2</text>
<text x="218.9" y="74.7">3</text>
<text x="48" y="82.3">1</text>
<text x="110.9" y="79.8">6</text>
<text x="110.9" y="82.3">7</text>
<text x="114.7" y="78.3">IN2</text>
<text x="114.7" y="80.9">IN3</text>
<text x="114.7" y="83.4">IN4</text>
<text x="122.1" y="80.9">SENSE1</text>
<text x="123.3" y="78.3">OUT1B</text>
<text x="133.1" y="79.8">15</text>
<text x="197.7" y="79.8">4</text>
<text x="203.6" y="80.9">NC</text>
<text x="203.6" y="78.3">VCC</text>
<text x="210" y="78.3">VSS</text>
<text x="210.1" y="80.9">SCL</text>
<text x="218.9" y="79.8">1</text>
<text x="110.9" y="87.4">8</text>
<text x="110.9" y="89.9">9</text>
<text x="114.7" y="88.5">FL1</text>
<text x="123.3" y="85.9">OUT2A</text>
<text x="123.3" y="88.5">OUT2B</text>
<text x="133.1" y="84.8">10</text>
<text x="133.1" y="87.4">12</text>
<text x="133.1" y="89.9">11</text>
<text x="110.9" y="95">2</text>
<text x="114.7" y="91">FL2</text>
<text x="122.1" y="91">SENSE2</text>
<text x="133.1" y="95">EXP</text>
<text x="114.7" y="96.1">GND</text>
<text x="126.2" y="96.1">EXP</text>
<text x="82.3" y="122.9">10</text>
<text x="82.3" y="125.4">25</text>
<text x="89.4" y="124">VDD</text>
<text x="122.8" y="124">PGED3/EMUD3/ASDA1/RP5(1)/CN27/RB5</text>
<text x="168.1" y="122.9">11</text>
<text x="168.1" y="125.4">12</text>
<text x="82.3" y="128">17</text>
<text x="82.3" y="130.5">26</text>
<text x="89.4" y="126.6">AVDD</text>
<text x="89.4" y="129.1">VCAP</text>
<text x="89.4" y="131.7">~MCLR</text>
<text x="123" y="126.6">PGEC3/EMUC3/ASCL1/RP6(1)/CN24/RB6</text>
<text x="125.5" y="131.7">TCK/PWM2H1/SCL1/RP8(1)/CN22/RB8</text>
<text x="140.8" y="129.1">INT0/RP7(1)/CN23/RB7</text>
<text x="168.1" y="128">13</text>
<text x="168.1" y="130.5">14</text>
<text x="82.3" y="135.6">27</text>
<text x="89.4" y="136.7">AN0/VREF+/CN2/RA0</text>
<text x="114.1" y="136.7">PGED2/EMUD2/TDI/PWM1H3/RP10(1)/CN16/RB10</text>
<text x="125.4" y="134.2">TDO/PWM2L1/SDA1/RP9(1)/CN21/RB9</text>
<text x="168.1" y="133.1">15</text>
<text x="168.1" y="135.6">18</text>
<text x="82.3" y="138.1">28</text>
<text x="83.5" y="140.7">6</text>
<text x="83.5" y="143.2">7</text>
<text x="89.4" y="139.3">AN1/VREF-/CN3/RA1</text>
<text x="89.4" y="141.8">OSC1/CLKI/CN30/RA2</text>
<text x="113.8" y="139.3">PGEC2/EMUC2/TMS/PWM1L3/RP11(1)/CN15/RB11</text>
<text x="133.9" y="141.8">PWM1H2/RP12(1)/CN14/RB12</text>
<text x="168.1" y="138.1">19</text>
<text x="168.1" y="140.7">20</text>
<text x="168.1" y="143.2">21</text>
<text x="83.5" y="145.8">9</text>
<text x="89.4" y="144.4">OSC2/CLKO/CN29/RA3</text>
<text x="89.4" y="146.9">SOSCO/T1CK/CN0/RA4</text>
<text x="133.9" y="146.9">PWM1H1/RP14(1)/CN12/RB14</text>
<text x="134.2" y="144.4">PWM1L2/RP13(1)/CN13/RB13</text>
<text x="134.4" y="149.4">PWM1L1/RP15(1)/CN11/RB15</text>
<text x="168.1" y="145.8">22</text>
<text x="168.1" y="148.3">23</text>
<text x="258.7" y="145.8">1</text>
<text x="83.5" y="150.8">1</text>
<text x="83.5" y="153.4">2</text>
<text x="83.5" y="155.9">3</text>
<text x="89.4" y="151.9">PGED1/EMUD1/AN2/C2IN-/RP0(1)/CN4/RB0</text>
<text x="89.4" y="154.5">PGEC1/EMUC1/AN3/C2IN+/RP1(1)/CN5/RB1</text>
<text x="258.7" y="150.8">1</text>
<text x="258.7" y="155.9">1</text>
<text x="83.5" y="158.5">4</text>
<text x="83.5" y="161">8</text>
<text x="89.4" y="157">AN4/RP2(1)/CN6/RB2</text>
<text x="89.4" y="159.6">AN5/RP3(1)/CN7/RB3</text>
<text x="83.5" y="166.1">5</text>
<text x="89.4" y="162.1">SOSCI/RP4/CN1/RB4</text>
<text x="89.4" y="167.2">VSS_2</text>
<text x="82.3" y="168.6">16</text>
<text x="82.3" y="171.2">24</text>
<text x="82.3" y="173.7">29</text>
<text x="89.4" y="169.7">VSS</text>
<text x="89.4" y="172.3">AVSS</text>
<text x="89.4" y="174.8">EPAD</text>
</g>
<g font-size="1.8" fill="#808080">
<text x="235.9" y="42.7">OUT_M+</text>
<text x="236.3" y="47.8">OUT_M-</text>
<text x="242.1" y="63">ECB</text>
<text x="71.6" y="70.6">SLEEP_DRV</text>
<text x="242.1" y="68">ECA</text>
<text x="31.3" y="73.1">SDA</text>
<text x="31.5" y="78.2">SCL</text>
<text x="94.2" y="80.7">CTR_DRV1</text>
<text x="94.2" y="83.3">CTR_DRV2</text>
<text x="160.1" y="78.2">SENS_DRV</text>
<text x="230.5" y="80.7">I_MOTOR</text>
<text x="154.3" y="85.8">OUT_M+</text>
<text x="154.3" y="88.3">OUT_M-</text>
<text x="89.1" y="90.9">FLAG_DRV</text>
<text x="154.3" y="90.9">SENS_DRV</text>
<text x="249.9" y="121.4">VPP_G</text>
<text x="174.6" y="131.5">SCL</text>
<text x="174.6" y="129">ECB</text>
<text x="174.6" y="126.4">ECA</text>
<text x="70.1" y="136.6">I_MOTOR</text>
<text x="174.6" y="134.1">SDA</text>
<text x="174.6" y="141.7">CTR_DRV1</text>
<text x="174.6" y="144.2">SLEEP_DRV</text>
<text x="174.6" y="146.8">CTR_DRV2</text>
<text x="68.8" y="156.9">FLAG_DRV</text>
</g>
</svg>
